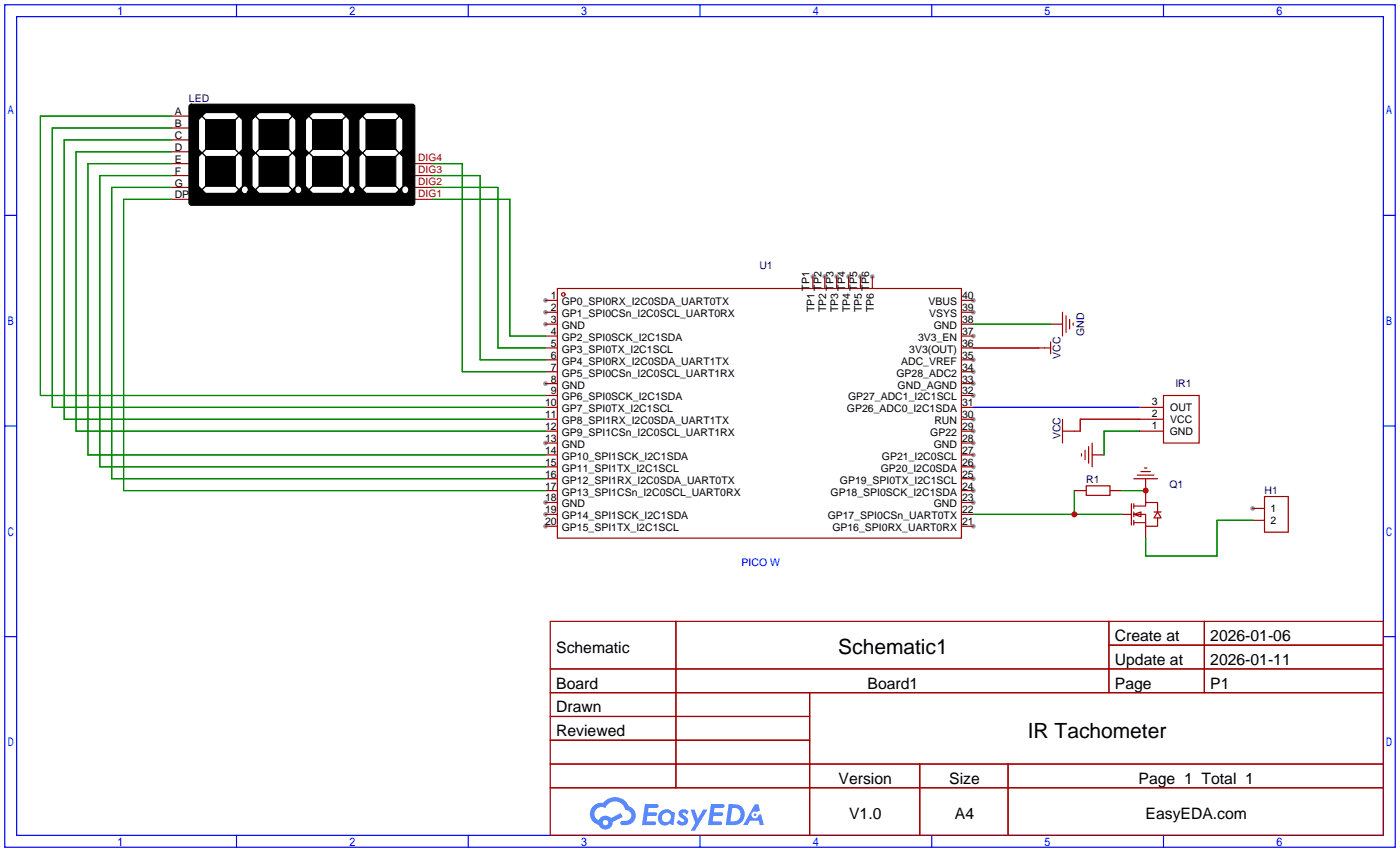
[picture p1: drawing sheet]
<svg xmlns="http://www.w3.org/2000/svg" width="299mm" height="182mm" viewBox="0 0 299 182" stroke-linecap="round" stroke-linejoin="round" font-family="sans-serif">
<g fill="#999">
<circle cx="116.6" cy="64.2" r=".51"/>
<circle cx="116.6" cy="66.7" r=".51"/>
<circle cx="116.6" cy="69.3" r=".51"/>
<circle cx="116.6" cy="82" r=".51"/>
<circle cx="116.6" cy="94.7" r=".51"/>
<circle cx="116.6" cy="107.4" r=".51"/>
<circle cx="116.6" cy="109.9" r=".51"/>
<circle cx="116.6" cy="112.4" r=".51"/>
<circle cx="208" cy="112.4" r=".51"/>
<circle cx="208" cy="107.4" r=".51"/>
<circle cx="208" cy="104.8" r=".51"/>
<circle cx="208" cy="102.3" r=".51"/>
<circle cx="208" cy="99.7" r=".51"/>
<circle cx="208" cy="97.2" r=".51"/>
<circle cx="208" cy="94.7" r=".51"/>
<circle cx="208" cy="92.1" r=".51"/>
<circle cx="208" cy="89.6" r=".51"/>
<circle cx="208" cy="84.5" r=".51"/>
<circle cx="208" cy="82" r=".51"/>
<circle cx="208" cy="79.4" r=".51"/>
<circle cx="208" cy="76.9" r=".51"/>
<circle cx="208" cy="71.8" r=".51"/>
<circle cx="208" cy="66.7" r=".51"/>
<circle cx="208" cy="64.2" r=".51"/>
<circle cx="173.7" cy="59.1" r=".51"/>
<circle cx="176.3" cy="59.1" r=".51"/>
<circle cx="178.8" cy="59.1" r=".51"/>
<circle cx="181.4" cy="59.1" r=".51"/>
<circle cx="183.9" cy="59.1" r=".51"/>
<circle cx="186.4" cy="59.1" r=".51"/>
<circle cx="267.7" cy="108.6" r=".51"/>
</g>
<g fill="none" stroke="#00f" stroke-width=".25">
<path d="M1 1h297.2v180h-297.2zM3.6 3.6h292.1v174.9h-292.1zM50.5 1v2.6M100.1 1v2.6M149.6 1v2.6M199.1 1v2.6M248.7 1v2.6M1 46h2.6M295.7 46h2.5M1 91h2.6M295.7 91h2.5M1 136h2.6"/>
<path d="M295.7 136h2.5M50.5 178.5v2.5M100.1 178.5v2.5M149.6 178.5v2.5M199.1 178.5v2.5M248.7 178.5v2.5"/>
</g>
<g fill="none" stroke="#a10000" stroke-width=".25">
<path d="M117.6 132.8h178.1v45.7h-178.1zM144.5 132.8v35.5M237 132.8v15.2M237 137.8h58.7M257.4 132.8v15.2M117.6 142.9h178.1M117.6 148h178.1M117.6 153.1h55.4M117.6 158.2h55.4M173 148v30.5M117.6 163.2h178.1M117.6 168.3h178.1"/>
<path d="M196.6 163.2v15.3M215.4 163.2v15.3"/>
</g>
<g fill="#5487ff">
<path d="M145.3 173.2a1.3 1.3 0 0 1 1.9 .2l-.4 .7a.54 .54 0 0 0-.9-.3l.1 .2a1.34 1.34 0 0 1 .9 1.8 1.47 1.47 0 0 1-2.3 0l.5-.6 .8 .4a.31 .31 0 0 0 .4-.3 .31 .31 0 0 0-.3-.3 1.12 1.12 0 0 1-.7-1.8z"/>
<path d="M147.6 173h.9l.6 1.9 1.2-1.9h.9l-2.7 4.5h-.9l1-1.7z"/>
<path d="M137.8 171.8h1.7a1.31 1.31 0 0 1 1.2 .2 .4 .4 0 0 1-.3 .6h-1.8l-.1 .9h1.6a.4 .4 0 0 1 .4 .5 .4 .4 0 0 1-.5 .3h-1.6l-.2 1.2h1.4a.46 .46 0 0 1 .5 .1 .46 .46 0 0 1 .1 .5l-.4 .2h-2.6z"/>
<path d="M151.9 171.8h1.7a1.32 1.32 0 0 1 1.2 .2 .39 .39 0 0 1-.3 .6h-1.8l-.1 .9h1.6a.4 .4 0 0 1 .4 .5 .4 .4 0 0 1-.4 .3h-1.7l-.2 1.2h1.4a.46 .46 0 0 1 .5 .1 .46 .46 0 0 1 .1 .5l-.4 .2h-2.6z"/>
<path d="M161.3 171.8h.8l.3 1.4-.6 .3a.75 .75 0 0 0-1.1 .3 .75 .75 0 0 0 .5 1 .75 .75 0 0 0 .9-.6l.5-.3 .6 2.4h-.8l-.3-1h-1.8l-.5 1h-1z"/>
<path d="M155.7 171.8l-.6 4.5h1.5a2.27 2.27 0 0 0 2.6-2.3 2.27 2.27 0 0 0-2.7-2.2zM156.5 172.6a1.5 1.5 0 0 1 1.8 1.5 1.5 1.5 0 0 1-1.9 1.4h-.3z"/>
<path d="M141.2 173.4a1.6 1.6 0 0 0-.3 2.3 1.6 1.6 0 0 0 2.3 .2l.7 .4 .3-2.5-.1-.3h-.5a1.58 1.58 0 0 0-2.4-.1zM141.8 174a.98 .98 0 0 1 1.6 .4 .98 .98 0 0 1-1.1 1.3 .94 .94 0 0 1-.9-.7 .94 .94 0 0 1 .4-1z"/>
<path d="M126.8 172.2a2.37 2.37 0 0 0 1.1 4 1.54 1.54 0 0 0 1.8 1 1.54 1.54 0 0 0 1.2-1.6l2.2-1.1-.5-.8-2 1.1a1.57 1.57 0 0 0-2.7 .5 1.5 1.5 0 0 1-.7-2.1 1.5 1.5 0 0 1 2.2-.5 2.23 2.23 0 0 1 2.3-1.5 2.23 2.23 0 0 1 2 1.9 1.16 1.16 0 0 1 1.2 1 1.16 1.16 0 0 1-1.1 1.3h-.7a.47 .47 0 0 0-.5 .4 .47 .47 0 0 0 .4 .5 2.17 2.17 0 0 0 2.5-1 2.17 2.17 0 0 0-.3-2.6l-.8-.5a3.2 3.2 0 0 0-5.5-.7l-1.1 .1zM128.8 175.8a.6 .6 0 0 1 1.2 0 .6 .6 0 0 1-1.2 0z"/>
<circle cx="161.4" cy="174.1" r=".28"/>
</g>
<g fill="none" stroke="#a10000" stroke-width=".25">
<path d="M36.6 35h3.8M36.6 32.4h3.8M36.6 29.9h3.8M36.6 27.3h3.8M36.6 37.5h3.8M36.6 24.8h3.8M88.6 35h3.9M88.6 37.5h3.9M36.6 42.6h3.8M36.6 40h3.8M88.6 42.6h3.9M88.6 40h3.9"/>
<path d="M173.7 59.1v2.5M176.3 59.1v2.5M178.8 59.1v2.5M181.4 59.1v2.5M183.9 59.1v2.5M186.4 59.1v2.5M116.6 64.2h2.5M116.6 66.7h2.5M116.6 69.3h2.5M116.6 71.8h2.5M116.6 74.3h2.5M116.6 76.9h2.5"/>
<path d="M116.6 79.4h2.5M119.1 61.6h86.4v53.4h-86.4zM205.5 64.2h2.5M205.5 66.7h2.5M205.5 69.3h2.5M205.5 71.8h2.5M205.5 74.3h2.5M205.5 76.9h2.5M205.5 79.4h2.5M222 74.3h2.5M224.5 69.3h2.6M224.5 73.1v2.5"/>
<path d="M227.1 66.7v5.1M227.8 67.5v3.5M228.6 68.2v2.1M229.4 69v.5M116.6 82h2.5M116.6 84.5h2.5M116.6 87h2.5M116.6 89.6h2.5M116.6 92.1h2.5M116.6 94.7h2.5M116.6 97.2h2.5M116.6 99.7h2.5"/>
<path d="M205.5 82h2.5M205.5 84.5h2.5M205.5 87h2.5M205.5 89.6h2.5M205.5 92.1h2.5M205.5 94.7h2.5M205.5 97.2h2.5M205.5 99.7h2.5M227.1 92.1h3.8M227.1 89.6v5.1M231.1 96.9v.6M231.9 96.2v2"/>
<path d="M232.7 95.4v3.6M233.4 97.2h2.6M233.4 94.7v5M243.6 87h5.1M243.6 89.6h5.1M243.6 92.1h5.1M248.7 84.5h7.6v10.2h-7.6zM116.6 102.3h2.5M116.6 104.8h2.5M116.6 107.4h2.5M116.6 109.9h2.5M116.6 112.4h2.5"/>
<path d="M205.5 102.3h2.5M205.5 104.8h2.5M205.5 107.4h2.5M205.5 109.9h2.5M205.5 112.4h2.5"/>
<circle cx="120.4" cy="62.9" r=".38"/>
</g>
<path d="M208 74.3h14M243.6 89.6h-12.7v2.5" fill="none" stroke="#f00" stroke-width=".25"/>
<path d="M208 69.3h16.5M243.6 92.1h-7.6v5.1" fill="none" stroke="#008700" stroke-width=".25"/>
<path d="M208 87h35.6" fill="none" stroke="#00f" stroke-width=".25"/>
<path d="M40.5 22.5l.4-.2h47.5l.2 .5v20.8l-.5 .3-47.5-.1-.2-.5z" fill="#000" stroke="#000" stroke-width=".25"/>
<g fill="#fff" stroke="#000" stroke-width=".25">
<path d="M43.9 31.9h6.4l.8 .8-.8 .7h-6.4l-.7-.7z"/>
<path d="M50.3 25.6l.8-.8 .7 .8v6.3l-.7 .8-.8-.8z"/>
<path d="M50.3 33.4l.8-.7 .7 .7v6.4l-.7 .8-.8-.8z"/>
<path d="M42.4 33.4l.8-.7 .7 .7v6.4l-.7 .8-.8-.8z"/>
<path d="M43.9 39.8h6.4l.8 .8-.8 .7h-6.4l-.7-.7z"/>
<path d="M42.4 25.6l.8-.8 .7 .8v6.3l-.7 .8-.8-.8z"/>
<path d="M43.9 24h6.4l.8 .8-.8 .8h-6.4l-.7-.8z"/>
<path d="M55.4 31.9h6.3l.8 .8-.8 .7h-6.3l-.8-.7z"/>
<path d="M62.5 24.8l.7 .8v6.3l-.7 .8-.8-.8v-6.3z"/>
<path d="M61.7 33.4l.8-.7 .7 .7v6.4l-.7 .8-.8-.8z"/>
<path d="M53.8 33.4l.8-.7 .8 .7v6.4l-.8 .8-.8-.8z"/>
<path d="M54.6 40.6l.8-.8h6.3l.8 .8-.8 .7h-6.3z"/>
<path d="M53.8 25.6l.8-.8 .8 .8v6.3l-.8 .8-.8-.8z"/>
<path d="M55.4 24h6.3l.8 .8-.8 .8h-6.3l-.8-.8z"/>
<path d="M66.8 31.9h6.4l.7 .8-.7 .7h-6.4l-.8-.7z"/>
<path d="M73.2 25.6l.7-.8 .8 .8v6.3l-.8 .8-.7-.8z"/>
<path d="M73.2 33.4l.7-.7 .8 .7v6.4l-.8 .8-.7-.8z"/>
<path d="M65.3 33.4l.7-.7 .8 .7v6.4l-.8 .8-.7-.8z"/>
<path d="M66 40.6l.8-.8h6.4l.7 .8-.7 .7h-6.4z"/>
<path d="M65.3 25.6l.7-.8 .8 .8v6.3l-.8 .8-.7-.8z"/>
<path d="M66.8 24h6.4l.7 .8-.7 .8h-6.4l-.8-.8z"/>
<path d="M78.2 31.9h6.4l.7 .8-.7 .7h-6.4l-.7-.7z"/>
<path d="M84.6 25.6l.7-.8 .8 .8v6.3l-.8 .8-.7-.8z"/>
<path d="M84.6 33.4l.7-.7 .8 .7v6.4l-.8 .8-.7-.8z"/>
<path d="M76.7 33.4l.8-.7 .7 .7v6.4l-.7 .8-.8-.8z"/>
<path d="M78.2 39.8h6.4l.7 .8-.7 .7h-6.4l-.7-.7z"/>
<path d="M76.7 25.6l.8-.8 .7 .8v6.3l-.7 .8-.8-.8z"/>
<path d="M78.2 24h6.4l.7 .8-.7 .8h-6.4l-.7-.8z"/>
<circle cx="52.3" cy="40.6" r=".79"/>
<circle cx="63.7" cy="40.6" r=".79"/>
<circle cx="75.1" cy="40.6" r=".79"/>
<circle cx="86.6" cy="40.6" r=".79"/>
</g>
<g fill="none" stroke="#008700" stroke-width=".25">
<path d="M36.6 37.5h-15.3v62.2h95.3M36.6 35h-17.8v62.2h97.8M36.6 24.8h-28v59.7h108M36.6 27.3h-25.4v59.7h105.4M36.6 29.9h-22.9v59.7h102.9M36.6 32.4h-20.3v59.7h100.3M92.5 37.5h10.1v39.4h14M92.5 35h6.3v44.4h17.8M36.6 42.6h-10.2v62.2h90.2M36.6 40h-12.7v62.3h92.7M92.5 42.6h16.5v29.2h7.6M92.5 40h13.9v34.3h10.2"/>
<path d="M208 109.9h31.8M229.6 104.8v5.1M239.8 104.8h5.1M267.7 111.2h-7.6v7.6h-15.2v-3.8"/>
</g>
<g fill="none" stroke="#a10000" stroke-width=".25">
<path d="M244.6 100h.5M229.6 104.8h2.6M232.2 103.8h5v2h-5zM237.2 104.8h2.6M239.8 109.9h2M241.8 107.6v4.6M242.3 109.9l1.5-.5v1zM242.3 108.1h2.6v-.7h2.5v2M242.3 109.9h2.6v2.5h2.5v-1.7M242.3 111.7h2.6M242.3 107.6v1M242.3 109.4v1"/>
<path d="M242.3 111.2v1M242.3 102.3h5.1M243.1 101.5h3.5M243.8 100.8h2.1M244.9 102.3v5.1M244.9 112.4v2.6M246.6 109.4h1.6M247.4 109.4l.8 1.3h-1.6zM267.7 108.6h2.6M267.7 111.2h2.6M270.3 106.1h5v7.6h-5z"/>
</g>
<g fill="#c00">
<circle cx="229.6" cy="109.9" r=".63"/>
<circle cx="244.9" cy="104.8" r=".63"/>
</g>
<g font-size="4.5">
<text x="179.2" y="139.8">Schematic1</text>
<text x="219.7" y="157.6">IR Tachometer</text>
</g>
<g font-size="3.4">
<text x="238.3" y="136.9">Create at</text>
<text x="258.7" y="136.9">2026-01-06</text>
<text x="118.9" y="139.5">Schematic</text>
<text x="238.3" y="142">Update at</text>
<text x="258.7" y="142">2026-01-11</text>
<text x="118.9" y="147.1">Board</text>
<text x="185.4" y="147.1">Board1</text>
<text x="238.3" y="147.1">Page</text>
<text x="258.7" y="147.1">P1</text>
<text x="118.9" y="152.2">Drawn</text>
<text x="118.9" y="157.3">Reviewed</text>
<text x="179.2" y="167.4">Version</text>
<text x="202.9" y="167.4">Size</text>
<text x="243.3" y="167.4">Page 1 Total 1</text>
<text x="181.5" y="175">V1.0</text>
<text x="204.1" y="175">A4</text>
<text x="244.8" y="175">EasyEDA.com</text>
</g>
<g font-size="2.2" fill="#000080">
<text x="40.4" y="21.8">LED</text>
<text x="162.3" y="57.4">U1</text>
<text x="231.7" y="71.7" transform="rotate(-90 231.7 71.7)">GND</text>
<text x="226.6" y="76.7" transform="rotate(-90 226.6 76.7)">VCC</text>
<text x="251.2" y="82.8">IR1</text>
<text x="226.6" y="93.9" transform="rotate(-90 226.6 93.9)">VCC</text>
<text x="232.2" y="103.1">R1</text>
<text x="249.9" y="104.4">Q1</text>
<text x="270.3" y="105.6">H1</text>
</g>
<g font-size="2.2">
<text x="37.3" y="29.7">C</text>
<text x="37.3" y="27.2">B</text>
<text x="37.3" y="24.6">A</text>
<text x="37.3" y="34.8">E</text>
<text x="37.3" y="32.2">D</text>
<text x="37.3" y="39.9">G</text>
<text x="37.3" y="37.3">F</text>
<text x="37.3" y="42.4">DP</text>
<text x="117.8" y="64">1</text>
<text x="120.1" y="65.2">GP0_SPI0RX_I2C0SDA_UART0TX</text>
<text x="173" y="62.1" transform="rotate(-90 173 62.1)">TP1</text>
<text x="175.6" y="62.1" transform="rotate(-90 175.6 62.1)">TP2</text>
<text x="178.1" y="62.1" transform="rotate(-90 178.1 62.1)">TP3</text>
<text x="180.7" y="62.1" transform="rotate(-90 180.7 62.1)">TP4</text>
<text x="183.2" y="62.1" transform="rotate(-90 183.2 62.1)">TP5</text>
<text x="185.7" y="62.1" transform="rotate(-90 185.7 62.1)">TP6</text>
<text x="198.4" y="65.2">VBUS</text>
<text x="205.6" y="64">40</text>
<text x="117.8" y="66.5">2</text>
<text x="117.8" y="69">3</text>
<text x="117.8" y="71.6">4</text>
<text x="120.1" y="67.8">GP1_SPI0CSn_I2C0SCL_UART0RX</text>
<text x="120.1" y="70.3">GND</text>
<text x="174" y="66.7" transform="rotate(-90 174 66.7)">TP1</text>
<text x="176.6" y="66.7" transform="rotate(-90 176.6 66.7)">TP2</text>
<text x="179.1" y="66.7" transform="rotate(-90 179.1 66.7)">TP3</text>
<text x="181.7" y="66.7" transform="rotate(-90 181.7 66.7)">TP4</text>
<text x="184.2" y="66.7" transform="rotate(-90 184.2 66.7)">TP5</text>
<text x="186.7" y="66.7" transform="rotate(-90 186.7 66.7)">TP6</text>
<text x="198.6" y="67.8">VSYS</text>
<text x="199.6" y="70.3">GND</text>
<text x="205.6" y="71.6">37</text>
<text x="205.6" y="69">38</text>
<text x="205.6" y="66.5">39</text>
<text x="117.8" y="74.1">5</text>
<text x="117.8" y="76.7">6</text>
<text x="120.1" y="72.9">GP2_SPI0SCK_I2C1SDA</text>
<text x="120.1" y="75.4">GP3_SPI0TX_I2C1SCL</text>
<text x="120.1" y="77.9">GP4_SPI0RX_I2C0SDA_UART1TX</text>
<text x="192.6" y="77.9">ADC_VREF</text>
<text x="194.3" y="75.4">3V3(OUT)</text>
<text x="196.2" y="72.9">3V3_EN</text>
<text x="205.6" y="76.7">35</text>
<text x="205.6" y="74.1">36</text>
<text x="117.8" y="79.2">7</text>
<text x="117.8" y="81.7">8</text>
<text x="120.1" y="80.5">GP5_SPI0CSn_I2C0SCL_UART1RX</text>
<text x="120.1" y="83">GND</text>
<text x="191.6" y="80.5">GP28_ADC2</text>
<text x="191.8" y="83">GND_AGND</text>
<text x="205.6" y="81.7">33</text>
<text x="205.6" y="79.2">34</text>
<text x="116.5" y="86.8">10</text>
<text x="116.5" y="89.4">11</text>
<text x="117.8" y="84.3">9</text>
<text x="120.1" y="85.6">GP6_SPI0SCK_I2C1SDA</text>
<text x="120.1" y="88.1">GP7_SPI0TX_I2C1SCL</text>
<text x="181" y="88.1">GP26_ADC0_I2C1SDA</text>
<text x="181.3" y="85.6">GP27_ADC1_I2C1SCL</text>
<text x="205.6" y="89.4">30</text>
<text x="205.6" y="86.8">31</text>
<text x="205.6" y="84.3">32</text>
<text x="246.2" y="89.1">2</text>
<text x="246.2" y="86.6">3</text>
<text x="250.1" y="87.9">OUT</text>
<text x="116.5" y="91.9">12</text>
<text x="116.5" y="94.4">13</text>
<text x="120.1" y="90.6">GP8_SPI1RX_I2C0SDA_UART1TX</text>
<text x="120.1" y="93.2">GP9_SPI1CSn_I2C0SCL_UART1RX</text>
<text x="120.1" y="95.7">GND</text>
<text x="198.8" y="93.2">GP22</text>
<text x="199.6" y="95.7">GND</text>
<text x="199.7" y="90.6">RUN</text>
<text x="205.6" y="94.4">28</text>
<text x="205.6" y="91.9">29</text>
<text x="246.2" y="91.7">1</text>
<text x="250" y="92.9">GND</text>
<text x="250.1" y="90.4">VCC</text>
<text x="116.5" y="97">14</text>
<text x="116.5" y="99.5">15</text>
<text x="120.1" y="98.3">GP10_SPI1SCK_I2C1SDA</text>
<text x="120.1" y="100.8">GP11_SPI1TX_I2C1SCL</text>
<text x="188.2" y="100.8">GP20_I2C0SDA</text>
<text x="188.5" y="98.3">GP21_I2C0SCL</text>
<text x="205.6" y="99.5">26</text>
<text x="205.6" y="97">27</text>
<text x="116.5" y="102.1">16</text>
<text x="116.5" y="104.6">17</text>
<text x="116.5" y="107.1">18</text>
<text x="120.1" y="103.3">GP12_SPI1RX_I2C0SDA_UART0TX</text>
<text x="120.1" y="105.9">GP13_SPI1CSn_I2C0SCL_UART0RX</text>
<text x="177.5" y="105.9">GP18_SPI0SCK_I2C1SDA</text>
<text x="179.5" y="103.3">GP19_SPI0TX_I2C1SCL</text>
<text x="205.6" y="107.1">23</text>
<text x="205.6" y="104.6">24</text>
<text x="205.6" y="102.1">25</text>
<text x="116.5" y="109.7">19</text>
<text x="116.5" y="112.2">20</text>
<text x="120.1" y="108.4">GND</text>
<text x="120.1" y="111">GP14_SPI1SCK_I2C1SDA</text>
<text x="120.1" y="113.5">GP15_SPI1TX_I2C1SCL</text>
<text x="176.9" y="111">GP17_SPI0CSn_UART0TX</text>
<text x="177.9" y="113.5">GP16_SPI0RX_UART0RX</text>
<text x="199.6" y="108.4">GND</text>
<text x="205.6" y="112.2">21</text>
<text x="205.6" y="109.7">22</text>
<text x="271.5" y="109.4">1</text>
<text x="271.5" y="112">2</text>
</g>
<g font-size="2.2" fill="#a00000">
<text x="89.4" y="34.5">DIG4</text>
<text x="89.4" y="39.5">DIG2</text>
<text x="89.4" y="37">DIG3</text>
<text x="89.4" y="42.1">DIG1</text>
</g>
<text font-size="2.2" fill="#00f" x="158.5" y="120.9">PICO W</text>
</svg>
